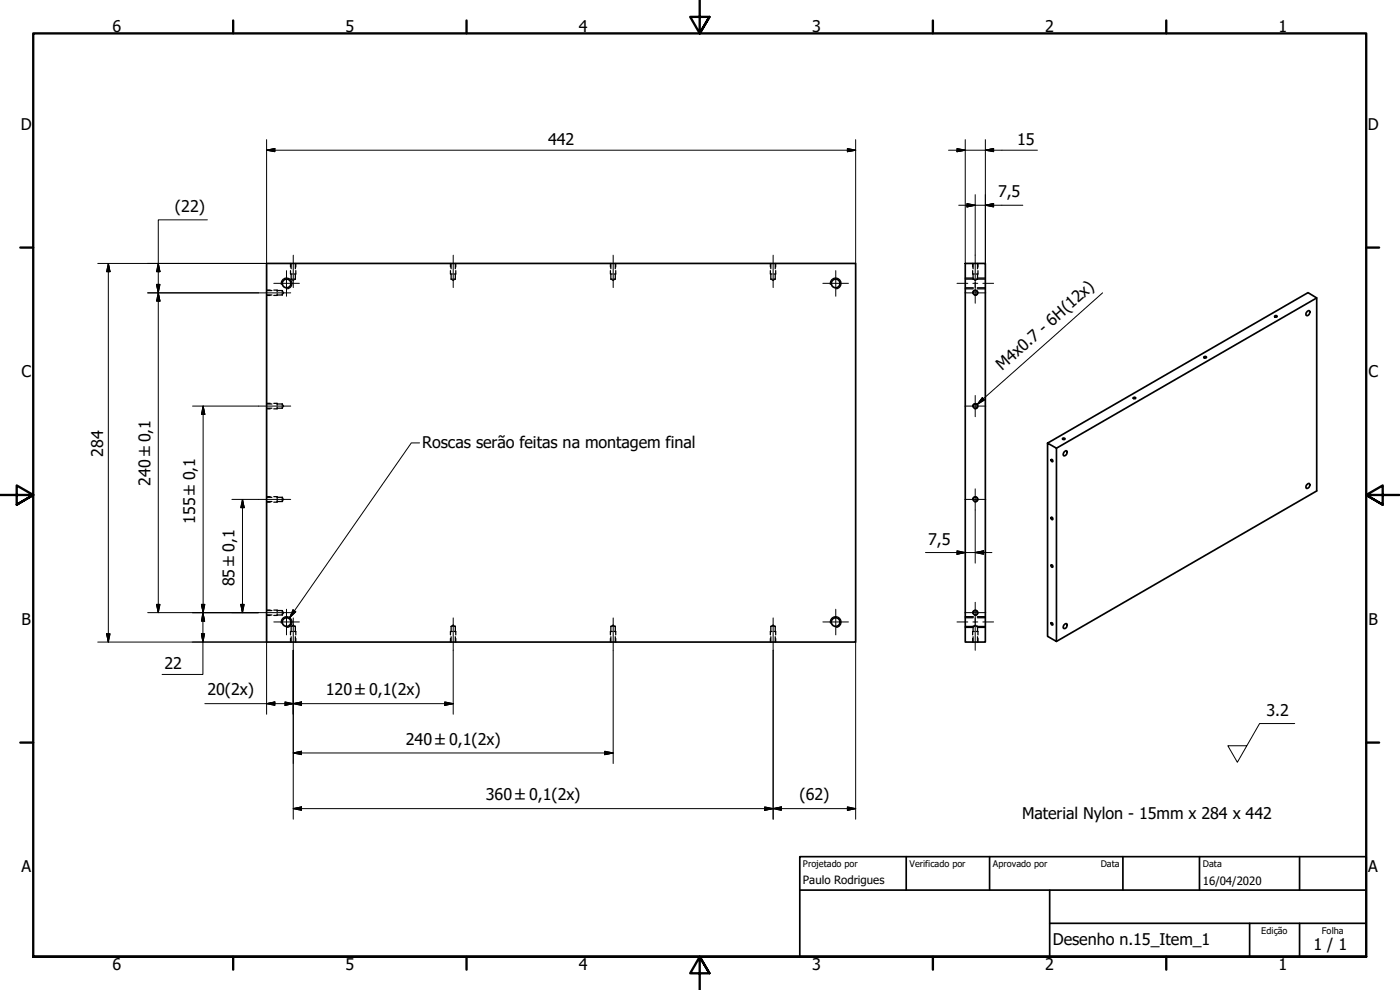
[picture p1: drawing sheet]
<svg xmlns="http://www.w3.org/2000/svg" width="420mm" height="297mm" viewBox="0 0 420 297" stroke-linecap="round" stroke-linejoin="round" font-family="sans-serif">
<g fill="none" stroke="#000" stroke-width=".51">
<path d="M80 79h176.8v113.6h-176.8zM289.7 79h6v113.6h-6zM382.5 94.9l.4-.2 .3 .1a.35 .35 0 0 1-.3 .4 .35 .35 0 0 1-.4-.3zM392.3 93.5l.4-.3a.76 .76 0 0 1 .5 .8 .76 .76 0 0 1-.7 .7 .61 .61 0 0 1-.7-.5 .61 .61 0 0 1 .5-.7zM395.2 89.4l-78.1 45.1M340 119.4l.5-.2 .3 .1a.39 .39 0 0 1-.4 .3 .39 .39 0 0 1-.4-.2zM361.3 107.1l.4-.2 .3 .1a.38 .38 0 0 1-.3 .4 .38 .38 0 0 1-.4-.3zM314.4 133l2.7 1.5v58l-2.7-1.6zM314.4 133l78.2-45.2 2.6 1.6v57.9l-78.1 45.2M315.5 137.8l.3 .2 .2 .4a.37 .37 0 0 1-.5-.1 .37 .37 0 0 1 0-.5zM319 131.5l.6 .1a.32 .32 0 0 1-.4 .3 .32 .32 0 0 1-.2-.4zM319.5 135.5a.49 .49 0 0 1 .7-.1 .49 .49 0 0 1 0 .7l-.2 .3a.51 .51 0 0 1-.7 .4 .51 .51 0 0 1-.1-.8z"/>
<path d="M315.5 155.2a.41 .41 0 0 1 .4 .2 .41 .41 0 0 1-.1 .5l-.3-.1zM392.5 145.1h.2a.65 .65 0 0 1 .5 .6 .65 .65 0 0 1-.5 .7l-.4 .1a.75 .75 0 0 1-.4-.7 .75 .75 0 0 1 .6-.7zM315.5 169.5a.41 .41 0 0 1 .4 .2 .41 .41 0 0 1-.1 .5l-.3-.2zM315.5 186.8l.3 .1 .2 .5a.39 .39 0 0 1-.5-.1 .39 .39 0 0 1 0-.5zM319.3 187.6l.5-.5a.69 .69 0 0 1 .6 .7 .69 .69 0 0 1-.6 .7h-.6z"/>
<circle cx="86" cy="85" r="1.3"/>
<circle cx="250.8" cy="85" r="1.3"/>
<circle cx="292.7" cy="87.8" r=".67"/>
<circle cx="292.7" cy="121.9" r=".67"/>
<circle cx="292.7" cy="149.8" r=".67"/>
<circle cx="86" cy="186.6" r="1.3"/>
<circle cx="250.8" cy="186.6" r="1.3"/>
<circle cx="292.7" cy="183.9" r=".67"/>
</g>
<path d="M84.4 85.3a1.62 1.62 0 0 1 1.3-1.9 1.62 1.62 0 0 1 1.9 1.4 1.62 1.62 0 0 1-1.3 1.8M249.2 85.3a1.62 1.62 0 0 1 1.3-1.9 1.62 1.62 0 0 1 1.9 1.4 1.62 1.62 0 0 1-1.3 1.8M291.9 87.7a.79 .79 0 0 1 .9-.6 .79 .79 0 0 1 .7 .9 .79 .79 0 0 1-.9 .6M291.9 121.7a.79 .79 0 0 1 .9-.6 .79 .79 0 0 1 .7 .9 .79 .79 0 0 1-.9 .7M291.9 149.7a.79 .79 0 0 1 .9-.7 .79 .79 0 0 1 .7 1 .79 .79 0 0 1-.9 .6M84.4 186.9a1.62 1.62 0 0 1 1.3-1.9 1.62 1.62 0 0 1 1.9 1.4 1.62 1.62 0 0 1-1.3 1.8M249.2 186.9a1.62 1.62 0 0 1 1.3-1.9 1.62 1.62 0 0 1 1.9 1.4 1.62 1.62 0 0 1-1.3 1.8M291.9 183.7a.79 .79 0 0 1 .9-.6 .79 .79 0 0 1 .7 .9 .79 .79 0 0 1-.9 .6" fill="none" stroke="#000" stroke-width=".38"/>
<!-- layer: Oculto (ISO) -->
<g fill="none" stroke="#000" stroke-width=".38">
<path d="M87.2 79v1.1M87.4 79v1.6M88.6 79v1.6M88.8 79v1.1M135.2 79v1.1M135.4 79v1.6M136.7 79v1.6M136.8 79v1.1M183.2 79v1.1M183.3 79v1.6M184.7 79v1.6M184.8 79v1.1"/>
<path d="M231.2 79v1.1M231.3 79v1.6M232.7 79v1.6M232.8 79v1.1M291.9 79v1.1M292 79v1.6M293.4 79v1.6M293.5 79v1.1M80 88.5h1.6M80 87.2h1.6M80 88.6h1.1M80 87h1.1"/>
<path d="M82.2 87h1v.6M83.1 88.5h1.6M83.1 87.2h1.6M83.2 88.1v.5h-1M84.7 87.2v.4M84.7 88.1v.4M84.7 87.2l.1 .2M84.8 88.3l-.1 .2M85 87.6v.5M87.2 81.2v1h.6M87.4 83.7h.4M87.4 83.7l.2 .2"/>
<path d="M87.4 82.2v1.5M87.8 84h.4M88.2 83.7h.4M88.6 83.7l-.1 .2M88.6 82.2v1.5M88.8 81.2v1h-.5M135.2 81.2v1h.6M135.4 83.7h.4M135.4 83.7l.2 .2M135.4 82.2v1.5M135.8 84h.4M136.2 83.7h.5"/>
<path d="M136.7 83.7l-.2 .2M136.7 82.2v1.5M136.8 81.2v1h-.5M183.2 81.2v1h.6M183.3 83.7h.5M183.3 83.7l.3 .2M183.3 82.2v1.5M183.8 84h.4M184.2 83.7h.5M184.7 83.7l-.2 .2M184.7 82.2v1.5M184.8 81.2v1h-.5"/>
<path d="M231.2 81.2v1h.5M231.3 83.7h.5M231.3 83.7l.3 .2M231.3 82.2v1.5M231.8 84h.4M232.2 83.7h.5M232.7 83.7l-.3 .2M232.7 82.2v1.5M232.8 81.2v1h-.5M289.7 83.7h2.8M289.7 86.3h2.4M289.7 86.7h2.4"/>
<path d="M289.7 83.4h2.4M291.9 81.2v1h.5M292 82.2v1.5l.3 .2M292.5 84h.4M292.9 83.7h2.8M293.3 86.3h2.4M293.3 86.7h2.4M293.3 83.4h2.4M293.4 82.2v1.5l-.3 .2M293.5 81.2v1h-.5M80 122.5h1.6M80 121.2h1.6"/>
<path d="M80 122.7h1.1M80 121h1.1M82.2 121h1v.6M83.1 122.5h1.6M83.1 121.2h1.6M83.2 122.1v.6h-1M84.7 121.2v.5M84.7 122v.5M84.7 121.2l.1 .2M84.8 122.3l-.1 .2M85 121.7v.3M80 150.5h1.6"/>
<path d="M80 149.2h1.6M80 150.7h1.1M80 149h1.1M82.2 149h1v.6M83.1 150.5h1.6M83.1 149.2h1.6M83.2 150.1v.6h-1M84.7 149.2v.5M84.7 150v.5M84.7 149.2l.1 .2M84.8 150.3l-.1 .2M85 149.7v.3"/>
<path d="M80 184.5h1.6M80 183.2h1.6M80 184.6h1.1M80 183.1h1.1M82.2 183.1h1v.5M83.1 184.5h1.6M83.1 183.2h1.6M83.2 184.1v.5h-1M84.7 183.2v.4M84.7 184.1v.4M84.7 183.2l.1 .2M84.8 184.3l-.1 .2"/>
<path d="M85 183.6v.5M87.2 191.6v1M87.4 187.9v1.6M87.4 191.1v1.5M87.4 187.9h.4M87.6 187.8l-.2 .1M87.8 189.5h-.6v1M87.8 187.7h.4M88.2 187.9h.4M88.3 189.5h.5v1M88.5 187.8l.1 .1M88.6 187.9v1.6"/>
<path d="M88.6 191.1v1.5M88.8 191.6v1M135.2 191.6v1M135.4 187.9v1.6M135.4 191.1v1.5M135.4 187.9h.4M135.6 187.8l-.2 .1M135.8 189.5h-.6v1M135.8 187.7h.4M136.2 187.9h.5M136.3 189.5h.5v1M136.5 187.8l.2 .1"/>
<path d="M136.7 187.9v1.6M136.7 191.1v1.5M136.8 191.6v1M183.2 191.6v1M183.3 187.9v1.6M183.3 191.1v1.5M183.3 187.9h.5M183.6 187.8l-.3 .1M183.8 189.5h-.6v1M183.8 187.7h.4M184.2 187.9h.5M184.3 189.5h.5v1"/>
<path d="M184.5 187.8l.2 .1M184.7 187.9v1.6M184.7 191.1v1.5M184.8 191.6v1M231.2 191.6v1M231.3 187.9v1.6M231.3 191.1v1.5M231.3 187.9h.5M231.6 187.8l-.3 .1M231.7 189.5h-.5v1M231.8 187.7h.4M232.2 187.9h.5"/>
<path d="M232.3 189.5h.5v1M232.4 187.8l.3 .1M232.7 187.9v1.6M232.7 191.1v1.5M232.8 191.6v1M289.7 187.9h2.8M289.7 185.3h2.4M289.7 188.3h2.4M289.7 185h2.4M291.9 191.6v1M292 191.1v1.5M292.3 187.8l-.3 .1v1.6"/>
<path d="M292.4 189.5h-.5v1M292.5 187.7h.4M292.9 187.9h2.8M293 189.5h.5v1M293.1 187.8l.3 .1v1.6M293.3 185.3h2.4M293.3 188.3h2.4M293.3 185h2.4M293.4 191.1v1.5M293.5 191.6v1"/>
</g>
<!-- layer: Borda (ISO) -->
<g fill="none" stroke="#000" stroke-width=".7">
<path d="M70 6.1v3.9M140 6.1v3.9M210 0v10l-2.9-4.9h5.8l-2.9 4.9 2.9-4.9M280 6.1v3.9M350 6.1v3.9M6.1 74.3h3.9M410 74.3h3.9M0 148.5h10l-5-2.8v5.7l5-2.9-5 2.9M420 148.5h-10l5-2.8v5.7l-5-2.9 5 2.9M6.1 222.8h3.9M410 222.8h3.9M10 287.1v-277.1h400v277.1h-400h400"/>
<path d="M70 287.1v3.8M140 287.1v3.8M212.9 292l-2.9-4.9 2.9 4.9h-5.8l2.9-4.9v9.9M280 287.1v3.8M350 287.1v3.8"/>
</g>
<path d="M240 257h170v30.1h-170zM272 257v10.1M297 257v10.1M337 257v10.1M360 257v10.1M390 257v10.1M240 267.1h170M315 277h95M315 267.1v20M375 277v10.1M390 277v10.1" fill="none" stroke="#000" stroke-width=".51"/>
<!-- layer: Linha de centro (ISO) -->
<g fill="none" stroke="#000" stroke-width=".3">
<path d="M88 76.6v9.7M136 76.6v9.7M184 76.6v9.7M232 76.6v9.7M292.7 76.6v9.7M77.5 87.9h9.7M287.2 85h3.2M292 85h1.4M295 85h3.2M77.5 121.8h9.7M77.5 149.8h9.7M77.5 183.8h9.7"/>
<path d="M88 185.4v9.7M136 185.4v9.7M184 185.4v9.7M232 185.4v9.7M287.2 186.6h3.2M292 186.6h1.4M292.7 185.4v9.7M295 186.6h3.2"/>
</g>
<!-- layer: Marca de centro (ISO) -->
<g fill="none" stroke="#000" stroke-width=".3">
<path d="M82.2 85h7.7M86 81.2v7.7M247 85h7.6M250.8 81.2v7.7M289.6 87.9h6.2M292.7 84.7v6.3M292.7 118.7v6.3M289.6 121.8h6.2M289.6 149.8h6.2M292.7 146.7v6.3M82.2 186.6h7.7M86 182.8v7.7"/>
<path d="M247 186.6h7.6M250.8 182.8v7.7M289.6 183.8h6.2M292.7 180.7v6.3"/>
</g>
<g fill="none" stroke="#000" stroke-width=".3">
<path d="M80 45.1l2.5-.5v.9zM80 41.9v37.1h-50.7M80 45.1h176.8M254.3 44.6l2.5 .5-2.5 .4zM256.8 41.9v37.1M284.7 45.1h26.6M287.2 44.6l2.5 .5-2.5 .4zM289.7 41.9v37.1M292.7 58.4v18.2M295.7 45.1l2.5-.5v.9zM295.7 41.9v37.1M32.5 79l.5 2.5h-1z"/>
<path d="M32.5 79v113.6M47.5 79l.5 2.5h-1zM62.2 66h-14.7v117.8M287.7 61.6h19.3M290.2 61.1l2.5 .5-2.5 .5zM295.7 61.6l2.5-.5v1zM44.3 87.9h33.2M47 85.3h1l-.5 2.6zM47.5 87.9l.5 2.4h-1zM57.8 121.8h19.7M61 121.8l-.1 80.6h-12.3M61 121.8l.5 2.5h-1z"/>
<path d="M69.6 149.8h7.9M72.8 149.8l.5 2.5h-1zM72.8 149.8v34M292.7 153v16M277.7 165.8h20M287.2 165.3l2.5 .5-2.5 .5zM292.7 165.8l2.5-.5v1zM29.3 192.6h50.7v21.7M32 190.2h1l-.5 2.4zM44.3 183.8h33.2M47 181.3h1l-.5 2.5zM60.5 190.2h.9l-.5 2.4z"/>
<path d="M60.5 181.3h1l-.5 2.5zM60.9 183.8l.5 2.6h-.9zM72.3 181.3h1l-.5 2.5zM88 195.1v50.7M136 195.1v19.2M184 195.1v34M232 195.1v50.7M256.8 192.6v53.2M61.5 211.1h74.5M80 211.1l2.5-.5v1zM85.5 210.6l2.5 .5-2.5 .5zM88 211.1l2.5-.5v1z"/>
<path d="M133.5 210.6l2.5 .5-2.5 .5zM88 225.9l2.5-.5v1zM88 225.9h96M181.5 225.4l2.5 .5-2.5 .5zM88 242.6l2.5-.5v1zM88 242.6h168.8M229.5 242.1l2.5 .5-2.5 .5zM232 242.6l2.5-.5v1zM254.3 242.1l2.5 .5-2.5 .5z"/>
</g>
<g fill="#000" stroke="#000" stroke-width=".3">
<path d="M80 45.1l2.5-.5zM80 45.1l2.5-.5v.9zM254.3 45.5l2.5-.4zM254.3 44.6l2.5 .5-2.5 .4zM287.2 45.5l2.5-.4zM287.2 44.6l2.5 .5-2.5 .4zM295.7 45.1l2.5-.5zM295.7 45.1l2.5-.5v.9zM290.2 62.1l2.5-.5zM290.2 61.1l2.5 .5-2.5 .5zM295.7 61.6l2.5-.5zM295.7 61.6l2.5-.5v1z"/>
<path d="M32.5 79l.5 2.5zM32.5 79l.5 2.5h-1zM47 85.3l.5 2.6zM47 85.3h1l-.5 2.6zM47.5 87.9l.5 2.4zM47.5 87.9l.5 2.4h-1zM47.5 79l.5 2.5zM47.5 79l.5 2.5h-1zM61 121.8l.5 2.5zM61 121.8l.5 2.5h-1zM72.8 149.8l.5 2.5zM72.8 149.8l.5 2.5h-1z"/>
<path d="M287.2 166.3l2.5-.5zM287.2 165.3l2.5 .5-2.5 .5zM292.7 165.8l2.5-.5zM292.7 165.8l2.5-.5v1zM32 190.2l.5 2.4zM32 190.2h1l-.5 2.4zM47 181.3l.5 2.5zM47 181.3h1l-.5 2.5zM60.5 190.2l.4 2.4zM60.5 190.2h.9l-.5 2.4zM60.5 181.3l.5 2.5zM60.5 181.3h1l-.5 2.5z"/>
<path d="M60.9 183.8l.5 2.6zM60.9 183.8l.5 2.6h-.9zM72.3 181.3l.5 2.5zM72.3 181.3h1l-.5 2.5zM80 211.1l2.5-.5zM80 211.1l2.5-.5v1zM85.5 211.6l2.5-.5zM85.5 210.6l2.5 .5-2.5 .5zM88 211.1l2.5-.5zM88 211.1l2.5-.5v1zM133.5 211.6l2.5-.5zM133.5 210.6l2.5 .5-2.5 .5z"/>
<path d="M88 225.9l2.5-.5zM88 225.9l2.5-.5v1zM181.5 226.4l2.5-.5zM181.5 225.4l2.5 .5-2.5 .5zM88 242.6l2.5-.5zM88 242.6l2.5-.5v1zM229.5 243.1l2.5-.5zM229.5 242.1l2.5 .5-2.5 .5zM232 242.6l2.5-.5zM232 242.6l2.5-.5v1zM254.3 243.1l2.5-.5zM254.3 242.1l2.5 .5-2.5 .5z"/>
</g>
<path d="M330.9 87.9l-37.6 33.4M294.8 119.3l.7 .7-2.2 1.3zM125.9 132.9h-2.5l-36.5 52.4M87.9 183l.9 .6-1.9 1.7zM388.6 217.1h-10.6l-6.7 11.6-2.8-4.9h5.6" fill="none" stroke="#000" stroke-width=".3"/>
<path d="M294.8 119.3l-1.5 2zM294.8 119.3l.7 .7-2.2 1.3zM87.9 183l-1 2.3zM87.9 183l.9 .6-1.9 1.7z" fill="#000" stroke="#000" stroke-width=".3"/>
<g font-size="4.8">
<text x="33.7" y="9.6">6</text>
<text x="103.7" y="9.6">5</text>
<text x="173.7" y="9.6">4</text>
<text x="243.7" y="9.6">3</text>
<text x="313.7" y="9.6">2</text>
<text x="383.7" y="9.6">1</text>
<text x="6.2" y="38.9">D</text>
<text x="410.5" y="38.9">D</text>
<text x="164.5" y="43.5">442</text>
<text x="305.3" y="43.4">15</text>
<text x="299.5" y="59.2">7,5</text>
<text x="52.5" y="63.5">(22)</text>
<text x="6.4" y="113.1">C</text>
<text x="300.7" y="111.4" transform="rotate(-42 300.7 111.4)">M4x0.7 - 6H(12x)</text>
<text x="410.7" y="113.1">C</text>
<text x="30.9" y="137" transform="rotate(-90 30.9 137)">284</text>
<text x="126.7" y="134.4">Roscas serão feitas na montagem final</text>
<text x="45.1" y="145.7" transform="rotate(-90 45.1 145.7)">240 ±0,1</text>
<text x="58.5" y="157.1" transform="rotate(-90 58.5 157.1)">155 ±0,1</text>
<text x="278.5" y="163.4">7,5</text>
<text x="70.4" y="175.9" transform="rotate(-90 70.4 175.9)">85 ±0,1</text>
<text x="6.4" y="187.4">B</text>
<text x="410.7" y="187.4">B</text>
<text x="49.4" y="200.8">22</text>
<text x="62.2" y="208.6">20(2x)</text>
<text x="97.8" y="208.6">120 ±0,1(2x)</text>
<text x="380" y="214.9">3.2</text>
<text x="121.8" y="223.4">240 ±0,1(2x)</text>
<text x="145.8" y="240.1">360 ±0,1(2x)</text>
<text x="239.9" y="240.1">(62)</text>
<text x="306.8" y="245.6">Material Nylon - 15mm x 284 x 442</text>
<text x="6.4" y="261.7">A</text>
<text x="410.7" y="261.7">A</text>
<text x="316" y="283.5">Desenho n.15_Item_1</text>
<text x="394.2" y="285">1 / 1</text>
<text x="33.7" y="290.9">6</text>
<text x="103.7" y="290.9">5</text>
<text x="173.7" y="290.9">4</text>
<text x="243.7" y="290.9">3</text>
<text x="313.7" y="290.9">2</text>
<text x="383.7" y="290.9">1</text>
</g>
<g font-size="3.4">
<text x="241" y="265.4">Paulo Rodrigues</text>
<text x="361" y="265.5">16/04/2020</text>
</g>
<g font-size="2.7">
<text x="241" y="260.1">Projetado por</text>
<text x="273" y="260.1">Verificado por</text>
<text x="298" y="260.1">Aprovado por</text>
<text x="330.3" y="260">Data</text>
<text x="361" y="260">Data</text>
<text x="378.5" y="280.2">Edição</text>
<text x="396.7" y="280.1">Folha</text>
</g>
</svg>
